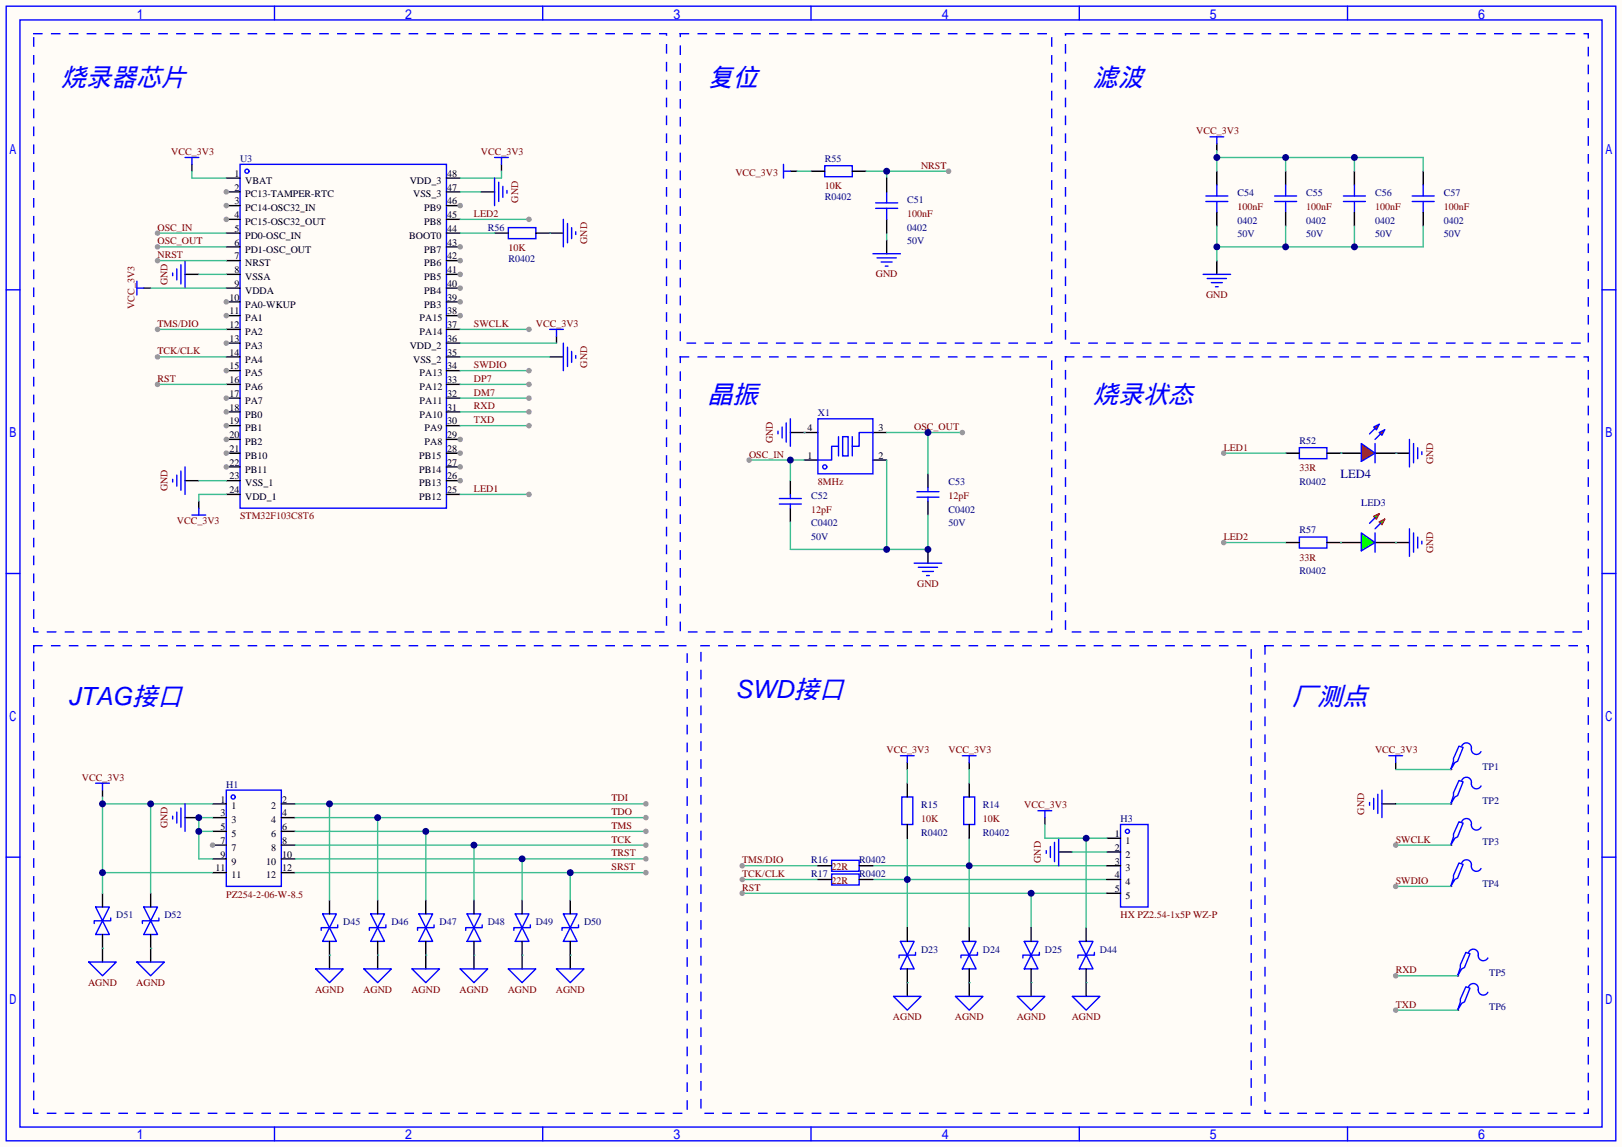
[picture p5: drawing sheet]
<svg xmlns="http://www.w3.org/2000/svg" width="299mm" height="212mm" viewBox="0 0 299 212" stroke-linecap="round" stroke-linejoin="round" font-family="sans-serif">
<path d="M0 0h299.5v211.8h-299.5z" fill="#fffcf7"/>
<g fill="none" stroke="#00f" stroke-width=".25">
<path d="M1.1 1.1h297.2v209.6h-297.2zM3.7 3.7h292.1v204.5h-292.1zM50.7 1.1v2.6M100.2 1.1v2.6M149.7 1.1v2.6M199.3 1.1v2.6M248.8 1.1v2.6M44.3 30.4h38.1v63.5h-38.1zM1.1 53.5h2.6M295.8 53.5h2.5M1.1 105.9h2.6M295.8 105.9h2.5"/>
<path d="M1.1 158.3h2.6M295.8 158.3h2.5M50.7 208.2v2.5M100.2 208.2v2.5M149.7 208.2v2.5M199.3 208.2v2.5M248.8 208.2v2.5"/>
<circle cx="45.6" cy="31.6" r=".38"/>
</g>
<path d="M41.8 32.9h2.5M41.8 35.4h2.5" fill="none" stroke="#000" stroke-width=".25"/>
<circle cx="41.8" cy="35.4" r=".51" fill="#999"/>
<path d="M41.8 38h2.5" fill="none" stroke="#000" stroke-width=".25"/>
<circle cx="41.8" cy="38" r=".51" fill="#999"/>
<path d="M41.8 40.5h2.5" fill="none" stroke="#000" stroke-width=".25"/>
<circle cx="41.8" cy="40.5" r=".51" fill="#999"/>
<path d="M41.8 43.1h2.5M41.8 45.6h2.5M41.8 48.1h2.5M41.8 50.7h2.5M41.8 53.2h2.5M41.8 55.8h2.5" fill="none" stroke="#000" stroke-width=".25"/>
<circle cx="41.8" cy="55.8" r=".51" fill="#999"/>
<path d="M41.8 58.3h2.5" fill="none" stroke="#000" stroke-width=".25"/>
<circle cx="41.8" cy="58.3" r=".51" fill="#999"/>
<path d="M41.8 60.8h2.5M41.8 63.4h2.5" fill="none" stroke="#000" stroke-width=".25"/>
<circle cx="41.8" cy="63.4" r=".51" fill="#999"/>
<path d="M41.8 65.9h2.5M41.8 68.5h2.5" fill="none" stroke="#000" stroke-width=".25"/>
<circle cx="41.8" cy="68.5" r=".51" fill="#999"/>
<path d="M41.8 71h2.5M41.8 73.5h2.5" fill="none" stroke="#000" stroke-width=".25"/>
<circle cx="41.8" cy="73.5" r=".51" fill="#999"/>
<path d="M41.8 76.1h2.5" fill="none" stroke="#000" stroke-width=".25"/>
<circle cx="41.8" cy="76.1" r=".51" fill="#999"/>
<path d="M41.8 78.6h2.5" fill="none" stroke="#000" stroke-width=".25"/>
<circle cx="41.8" cy="78.6" r=".51" fill="#999"/>
<path d="M41.8 81.2h2.5" fill="none" stroke="#000" stroke-width=".25"/>
<circle cx="41.8" cy="81.2" r=".51" fill="#999"/>
<path d="M41.8 83.7h2.5" fill="none" stroke="#000" stroke-width=".25"/>
<circle cx="41.8" cy="83.7" r=".51" fill="#999"/>
<path d="M41.8 86.2h2.5" fill="none" stroke="#000" stroke-width=".25"/>
<circle cx="41.8" cy="86.2" r=".51" fill="#999"/>
<path d="M41.8 88.8h2.5M41.8 91.3h2.5M82.4 88.8h2.6M82.4 91.3h2.6" fill="none" stroke="#000" stroke-width=".25"/>
<circle cx="85" cy="88.8" r=".51" fill="#999"/>
<path d="M82.4 86.2h2.6" fill="none" stroke="#000" stroke-width=".25"/>
<circle cx="85" cy="86.2" r=".51" fill="#999"/>
<path d="M82.4 83.7h2.6" fill="none" stroke="#000" stroke-width=".25"/>
<circle cx="85" cy="83.7" r=".51" fill="#999"/>
<path d="M82.4 81.2h2.6" fill="none" stroke="#000" stroke-width=".25"/>
<circle cx="85" cy="81.2" r=".51" fill="#999"/>
<path d="M82.4 58.3h2.6M82.4 78.6h2.6M82.4 76.1h2.6M82.4 73.5h2.6M82.4 71h2.6M82.4 68.5h2.6M82.4 65.9h2.6M82.4 63.4h2.6M82.4 60.8h2.6" fill="none" stroke="#000" stroke-width=".25"/>
<circle cx="85" cy="58.3" r=".51" fill="#999"/>
<path d="M82.4 55.8h2.6" fill="none" stroke="#000" stroke-width=".25"/>
<circle cx="85" cy="55.8" r=".51" fill="#999"/>
<path d="M82.4 53.2h2.6" fill="none" stroke="#000" stroke-width=".25"/>
<circle cx="85" cy="53.2" r=".51" fill="#999"/>
<path d="M82.4 50.7h2.6" fill="none" stroke="#000" stroke-width=".25"/>
<circle cx="85" cy="50.7" r=".51" fill="#999"/>
<path d="M82.4 48.1h2.6" fill="none" stroke="#000" stroke-width=".25"/>
<circle cx="85" cy="48.1" r=".51" fill="#999"/>
<path d="M82.4 45.6h2.6" fill="none" stroke="#000" stroke-width=".25"/>
<circle cx="85" cy="45.6" r=".51" fill="#999"/>
<path d="M82.4 38h2.6M82.4 43.1h2.6M82.4 40.5h2.6" fill="none" stroke="#000" stroke-width=".25"/>
<circle cx="85" cy="38" r=".51" fill="#999"/>
<path d="M82.4 35.4h2.6M82.4 32.9h2.6M148.5 79.9h2.5M161.2 79.9h2.5M148.5 85h2.5M161.2 85h2.5" fill="none" stroke="#000" stroke-width=".25"/>
<g fill="none" stroke="#00f" stroke-width=".25">
<path d="M151 77.3h10.2v10.2h-10.2zM161.2 79.9h-2.6v2.5h-1.2M154.8 82.4h-1.3v2.6h-2.5M154.8 80.6v3.6M155.6 80.6h1v3.6h-1zM157.4 80.6v3.6"/>
<circle cx="152.3" cy="86.2" r=".38"/>
</g>
<path d="M161.2 159.9h43.1M178.9 154.8v16.5" fill="none" stroke="#3dbd91" stroke-width=".25"/>
<circle cx="178.9" cy="159.9" r=".63" fill="#000080"/>
<path d="M137 159.9h14" fill="none" stroke="#3dbd91" stroke-width=".25"/>
<circle cx="137" cy="159.9" r=".51" fill="#999"/>
<path d="M167.5 154.8v16.5M161.2 162.4h43.1" fill="none" stroke="#3dbd91" stroke-width=".25"/>
<circle cx="167.5" cy="162.4" r=".63" fill="#000080"/>
<path d="M137 162.4h14" fill="none" stroke="#3dbd91" stroke-width=".25"/>
<circle cx="137" cy="162.4" r=".51" fill="#999"/>
<path d="M137 165h67.3M190.4 165v6.3" fill="none" stroke="#3dbd91" stroke-width=".25"/>
<circle cx="190.4" cy="165" r=".63" fill="#000080"/>
<circle cx="137" cy="165" r=".51" fill="#999"/>
<g fill="none" stroke="#00f" stroke-width=".25">
<path d="M152.3 30.6h5.1v2h-5.1zM222.6 36.2h4.1M222.6 37.2h4.1M224.7 34.2v2M224.7 37.2v2M235.3 36.2h4.1M235.3 37.2h4.1M237.4 34.2v2M237.4 37.2v2M248 36.2h4.1M248 37.2h4.1M250.1 34.2v2"/>
<path d="M250.1 37.2v2M260.7 36.2h4.1M260.7 37.2h4.1M262.8 34.2v2M262.8 37.2v2M93.9 42h5v2.1h-5zM166.2 139.6h2.6M167.5 139.6v1.2M177.7 139.6h2.5M178.9 139.6v1.2M166.5 147.2h2v5.1h-2zM177.9 147.2h2.1v5.1h-2.1z"/>
<path d="M191.6 149.7h2.6M192.9 149.7v1.3"/>
</g>
<g fill="none" stroke="#000" stroke-width=".25">
<path d="M149.7 31.6h2.6M157.4 31.6h2.5M224.7 31.6v2.6M224.7 39.2v2.6M237.4 31.6v2.6M237.4 39.2v2.6M250.1 31.6v2.6M250.1 39.2v2.6M262.8 31.6v2.6M262.8 39.2v2.6M91.3 43.1h2.6M98.9 43.1h2.6"/>
<path d="M167.5 140.8v1.3M167.5 144.7v2.5M167.5 152.3v2.5M178.9 140.8v1.3M178.9 144.7v2.5M178.9 152.3v2.5M192.9 151v1.3"/>
</g>
<path d="M159.9 31.6h15.2M163.7 31.6v1.3M167.5 142.1v2.6M178.9 142.1v2.6" fill="none" stroke="#3dbd91" stroke-width=".25"/>
<circle cx="163.7" cy="31.6" r=".63" fill="#000080"/>
<circle cx="175.1" cy="31.6" r=".51" fill="#999"/>
<g fill="none" stroke="#000" stroke-width=".25">
<path d="M35.4 30.4v1.2M88.8 35.4h2.5M92.6 30.4v1.2M145.9 31.6h1.3M163.7 32.9v2.5M224.7 26.5v1.3M26.5 53.2h1.3M34.2 50.7h2.5M163.7 40.5v2.6M163.7 44.3v2.6M101.5 65.9h2.5M102.7 62.1v1.3"/>
<path d="M34.2 88.8h2.5M36.7 92.6v1.3M18.9 145.9v1.3M257.7 140.8v1.3"/>
</g>
<g fill="none" stroke="#00f" stroke-width=".25">
<path d="M34.2 29.1h2.5M35.4 29.1v1.3M91.3 29.1h2.6M91.3 32.9v5.1M92.1 33.7v3.5M92.6 29.1v1.3M92.8 34.4v2M93.6 35.2v.5M144.7 30.4v2.5M144.7 31.6h1.2M161.7 38.5h4M161.7 37.5h4"/>
<path d="M163.7 35.4v2.1M163.7 38.5v2M223.4 25.3h2.5M224.7 25.3v1.2M25.3 51.9v2.6M25.3 53.2h1.2M31.9 50.4v.5M32.6 49.7v2M33.4 48.9v3.6M34.2 48.1v5.1M161.2 46.9h5M161.9 47.6h3.6"/>
<path d="M162.7 48.4h2M163.4 49.1h.6M101.5 60.8h2.5M102.7 60.8v1.3M104 63.4v5.1M104.8 64.1v3.6M105.5 64.9v2M106.3 65.7v.5M31.9 88.5v.5M32.6 87.8v2M33.4 87v3.6M34.2 86.2v5.1"/>
<path d="M35.4 95.1h2.6M36.7 93.9v1.2M256.4 139.6h2.6M257.7 139.6v1.2M17.7 144.7h2.5M18.9 144.7v1.2"/>
</g>
<path d="M35.4 31.6v1.3h6.4M85 35.4h3.8M92.6 31.6v1.3h-7.6M147.2 31.6h2.5M27.8 53.2h14M29.1 48.1h12.7M36.7 50.7h5.1M163.7 43.1v1.2M85 65.9h16.5M85 63.4h17.7M36.7 88.8h5.1M41.8 91.3h-5.1v1.3" fill="none" stroke="#3dbd91" stroke-width=".25"/>
<circle cx="29.1" cy="48.1" r=".51" fill="#999"/>
<path d="M29.1 43.1h12.7" fill="none" stroke="#3dbd91" stroke-width=".25"/>
<circle cx="29.1" cy="43.1" r=".51" fill="#999"/>
<path d="M29.1 45.6h12.7" fill="none" stroke="#3dbd91" stroke-width=".25"/>
<circle cx="29.1" cy="45.6" r=".51" fill="#999"/>
<path d="M145.9 79.9h2.6M145.9 88.8v2.5M145.9 93.9v2.5M171.3 87.5v2.5M171.3 92.6v2.5" fill="none" stroke="#000" stroke-width=".25"/>
<path d="M143.6 79.6v.5M144.4 78.9v2M145.2 78.1v3.6M145.9 77.3v5.1M143.9 93.1h4.1M143.9 92.1h4.1M145.9 91.3v.8M145.9 93.1v.8M169.3 91.8h4.1M169.3 90.8h4.1M171.3 90v.8M171.3 91.8v.8" fill="none" stroke="#00f" stroke-width=".25"/>
<path d="M148.5 79.9h.1M138.3 85h10.2M145.9 85v3.8" fill="none" stroke="#3dbd91" stroke-width=".25"/>
<circle cx="145.9" cy="85" r=".63" fill="#000080"/>
<circle cx="138.3" cy="85" r=".51" fill="#999"/>
<path d="M163.7 79.9h14M171.3 79.9v7.6" fill="none" stroke="#3dbd91" stroke-width=".25"/>
<circle cx="171.3" cy="79.9" r=".63" fill="#000080"/>
<circle cx="177.7" cy="79.9" r=".51" fill="#999"/>
<path d="M171.3 101.5v2.5" fill="none" stroke="#000" stroke-width=".25"/>
<path d="M168.8 104h5.1M169.5 104.8h3.6M170.3 105.5h2M171.1 106.3h.5" fill="none" stroke="#00f" stroke-width=".25"/>
<path d="M163.7 85v16.5M171.3 95.1v6.4h-25.4v-5.1" fill="none" stroke="#3dbd91" stroke-width=".25"/>
<g fill="#000080">
<circle cx="171.3" cy="101.5" r=".63"/>
<circle cx="163.7" cy="101.5" r=".63"/>
</g>
<path d="M101.5 43.1h2.5" fill="none" stroke="#000" stroke-width=".25"/>
<path d="M104 40.5v5.1M104.8 41.3v3.5M105.5 42v2.1M106.3 42.8v.5" fill="none" stroke="#00f" stroke-width=".25"/>
<path d="M85 43.1h6.3M101.5 43.1h.1M29.1 60.8h12.7" fill="none" stroke="#3dbd91" stroke-width=".25"/>
<circle cx="29.1" cy="60.8" r=".51" fill="#999"/>
<path d="M29.1 65.9h12.7" fill="none" stroke="#3dbd91" stroke-width=".25"/>
<circle cx="29.1" cy="65.9" r=".51" fill="#999"/>
<path d="M85 73.5h12.7" fill="none" stroke="#3dbd91" stroke-width=".25"/>
<circle cx="97.7" cy="73.5" r=".51" fill="#999"/>
<path d="M85 71h12.7" fill="none" stroke="#3dbd91" stroke-width=".25"/>
<circle cx="97.7" cy="71" r=".51" fill="#999"/>
<path d="M85 68.5h12.7" fill="none" stroke="#3dbd91" stroke-width=".25"/>
<circle cx="97.7" cy="68.5" r=".51" fill="#999"/>
<path d="M85 60.8h12.7" fill="none" stroke="#3dbd91" stroke-width=".25"/>
<circle cx="97.7" cy="60.8" r=".51" fill="#999"/>
<path d="M85 91.3h12.7" fill="none" stroke="#3dbd91" stroke-width=".25"/>
<circle cx="97.7" cy="91.3" r=".51" fill="#999"/>
<path d="M85 40.5h12.7" fill="none" stroke="#3dbd91" stroke-width=".25"/>
<circle cx="97.7" cy="40.5" r=".51" fill="#999"/>
<path d="M29.1 71h12.7" fill="none" stroke="#3dbd91" stroke-width=".25"/>
<circle cx="29.1" cy="71" r=".51" fill="#999"/>
<path d="M224.7 48.1v2.6" fill="none" stroke="#000" stroke-width=".25"/>
<path d="M222.1 50.7h5.1M222.9 51.4h3.5M223.6 52.2h2.1M224.4 53h.5" fill="none" stroke="#00f" stroke-width=".25"/>
<path d="M224.7 27.8v3.8M224.7 29.1h38.1v2.5M237.4 29.1v2.5M250.1 29.1v2.5" fill="none" stroke="#3dbd91" stroke-width=".25"/>
<g fill="#000080">
<circle cx="224.7" cy="29.1" r=".63"/>
<circle cx="237.4" cy="29.1" r=".63"/>
<circle cx="250.1" cy="29.1" r=".63"/>
</g>
<path d="M224.7 41.8v6.3M237.4 41.8v3.8M250.1 41.8v3.8M262.8 41.8v3.8h-38.1" fill="none" stroke="#3dbd91" stroke-width=".25"/>
<g fill="#000080">
<circle cx="224.7" cy="45.6" r=".63"/>
<circle cx="237.4" cy="45.6" r=".63"/>
<circle cx="250.1" cy="45.6" r=".63"/>
</g>
<g fill="none" stroke="#00f" stroke-width=".25">
<path d="M239.9 99.2h5.1v2h-5.1zM239.9 82.7h5.1v2h-5.1zM41.8 145.9h10.1v17.8h-10.1z"/>
<circle cx="43.1" cy="147.2" r=".38"/>
</g>
<path d="M237.4 83.7h2.5M245 83.7h2.5M237.4 100.2h2.5M245 100.2h2.5M39.2 148.5h2.6M39.2 151h2.6M39.2 153.5h2.6M39.2 156.1h2.6M51.9 158.6h2.6M51.9 156.1h2.6M51.9 161.2h2.6" fill="none" stroke="#000" stroke-width=".25"/>
<circle cx="39.2" cy="156.1" r=".51" fill="#999"/>
<path d="M257.7 83.7h2.5M257.7 100.2h2.5M39.2 158.6h2.6M51.9 153.5h2.6M51.9 151h2.6M51.9 148.5h2.6M39.2 161.2h2.6" fill="none" stroke="#000" stroke-width=".25"/>
<path d="M260.2 81.2v5M260.2 97.7v5M261 81.9v3.6M261 98.4v3.6M261.7 82.7v2M261.7 99.2v2M262.5 83.4v.5M262.5 99.9v.6" fill="none" stroke="#00f" stroke-width=".25"/>
<path d="M225.9 83.7h11.5" fill="none" stroke="#3dbd91" stroke-width=".25"/>
<circle cx="225.9" cy="83.7" r=".51" fill="#999"/>
<path d="M225.9 100.2h11.5" fill="none" stroke="#3dbd91" stroke-width=".25"/>
<circle cx="225.9" cy="100.2" r=".51" fill="#999"/>
<path d="M247.5 100.2h3.8M253.9 100.2h3.8" fill="none" stroke="#000" stroke-width=".25"/>
<path d="M253.9 98.4v3.6" fill="none" stroke="#00f" stroke-width=".25"/>
<path d="M251.3 98.4l2.6 1.8-2.6 1.5z" fill="#0f0" stroke="#00f" stroke-width=".25"/>
<g fill="#0f0" stroke="#a10000" stroke-width=".25">
<path d="M253.6 95.4l1-.5-.5 1z"/>
<path d="M254.6 96.4l1.1-.5-.6 1z"/>
</g>
<path d="M253.9 95.6l-1 1M253.9 81.9v3.6M254.9 96.6l-1 1.1" fill="none" stroke="#00f" stroke-width=".25"/>
<path d="M247.5 83.7h3.8M253.9 83.7h3.8" fill="none" stroke="#000" stroke-width=".25"/>
<g fill="#f00" stroke="#00f" stroke-width=".25">
<path d="M251.3 81.9l2.6 1.8-2.6 1.5z"/>
<path d="M253.6 78.9l1-.5-.5 1z"/>
<path d="M254.6 79.9l1.1-.5-.6 1z"/>
</g>
<path d="M253.9 79.1l-1 1M254.9 80.1l-1 1.1M269.4 137.8l.7 .2-1 2.6-.5 .2-.8 1.3 .6-1.5v-.5zM269.9 137.8a.93 .93 0 0 1 1.1-.6 .93 .93 0 0 1 .7 1.1 .94 .94 0 0 0 .6 1 .94 .94 0 0 0 1.1-.5M269.4 144.1l.7 .3-1 2.5-.5 .3-.8 1.3 .6-1.6v-.5zM269.4 151.8l.7 .2-1 2.6-.5 .2-.8 1.3 .6-1.5v-.5zM269.4 159.4l.7 .2-1 2.6-.5 .2-.8 1.3 .6-1.5v-.5zM269.9 144.1a.93 .93 0 0 1 1.1-.5 .93 .93 0 0 1 .7 1.1 .94 .94 0 0 0 .6 .9 .94 .94 0 0 0 1.1-.4M269.9 151.8a.93 .93 0 0 1 1.1-.6 .93 .93 0 0 1 .7 1.1 .94 .94 0 0 0 .6 1 .94 .94 0 0 0 1.1-.5M269.9 159.4a.93 .93 0 0 1 1.1-.6 .93 .93 0 0 1 .7 1.1 .94 .94 0 0 0 .6 1 .94 .94 0 0 0 1.1-.5" fill="none" stroke="#00f" stroke-width=".25"/>
<path d="M247.5 83.7h.1M257.7 83.7h.1M247.5 100.2h.1M257.7 100.2h.1M257.7 142.1h10.1M257.7 148.5h10.1M257.7 156.1h10.1" fill="none" stroke="#3dbd91" stroke-width=".25"/>
<path d="M267.8 142.1h.1M267.8 148.5h.1M267.8 156.1h.1M267.8 163.7h.1" fill="none" stroke="#000" stroke-width=".25"/>
<circle cx="257.7" cy="156.1" r=".51" fill="#999"/>
<path d="M257.7 163.7h10.1" fill="none" stroke="#3dbd91" stroke-width=".25"/>
<circle cx="257.7" cy="163.7" r=".51" fill="#999"/>
<g fill="none" stroke="#000" stroke-width=".25">
<path d="M151 159.9h2.5M158.6 159.9h2.6M255.1 148.5h2.6M18.9 165v2.5M18.9 172.6v2.5M27.8 165v2.5M27.8 172.6v2.5M60.8 166.2v2.6M60.8 173.9v2.5M69.7 166.2v2.6M69.7 173.9v2.5M78.6 166.2v2.6"/>
<path d="M78.6 173.9v2.5M87.5 166.2v2.6M87.5 173.9v2.5M96.4 166.2v2.6M96.4 173.9v2.5M105.3 166.2v2.6M105.3 173.9v2.5M151 162.4h2.5M158.6 162.4h2.6M167.5 171.3v2.6M167.5 178.9v2.6M178.9 171.3v2.6"/>
<path d="M178.9 178.9v2.6M190.4 171.3v2.6M190.4 178.9v2.6M200.5 171.3v2.6M200.5 178.9v2.6"/>
</g>
<g fill="none" stroke="#00f" stroke-width=".25">
<path d="M153.5 158.9h5.1v2h-5.1zM252.9 148.2v.5M253.6 147.4v2.1M254.4 146.7v3.5M255.1 145.9v5.1M17.7 167.5h2.5l-1.3 2.6zM18.9 170.1l1.3 2.5h-2.5zM20.4 169.5v.6h-3v.5M26.5 167.5h2.6l-1.3 2.6zM27.8 170.1l1.3 2.5h-2.6zM29.3 169.5v.6h-3v.5M59.6 168.8h2.5l-1.3 2.5z"/>
<path d="M60.8 171.3l1.3 2.6h-2.5zM62.4 170.8v.5h-3.1v.5M68.5 168.8h2.5l-1.3 2.5zM69.7 171.3l1.3 2.6h-2.5zM71.2 170.8v.5h-3v.5M77.3 168.8h2.6l-1.3 2.5zM78.6 171.3l1.3 2.6h-2.6zM80.1 170.8v.5h-3v.5M86.2 168.8h2.6l-1.3 2.5zM87.5 171.3l1.3 2.6h-2.6zM89 170.8v.5h-3v.5M95.1 168.8h2.6l-1.3 2.5z"/>
<path d="M96.4 171.3l1.3 2.6h-2.6zM97.9 170.8v.5h-3v.5M104 168.8h2.6l-1.3 2.5zM105.3 171.3l1.3 2.6h-2.6zM106.8 170.8v.5h-3v.5M153.5 161.4h5.1v2h-5.1zM166.2 173.9h2.6l-1.3 2.5zM167.5 176.4l1.3 2.5h-2.6zM169 175.9v.5h-3v.5M177.7 173.9h2.5l-1.3 2.5zM178.9 176.4l1.3 2.5h-2.5zM180.5 175.9v.5h-3.1v.5"/>
<path d="M189.1 173.9h2.5l-1.2 2.5zM190.4 176.4l1.2 2.5h-2.5zM191.9 175.9v.5h-3.1v.5M199.3 173.9h2.5l-1.3 2.5zM200.5 176.4l1.3 2.5h-2.5zM202.1 175.9v.5h-3.1v.5"/>
</g>
<path d="M85 78.6h12.7" fill="none" stroke="#3dbd91" stroke-width=".25"/>
<circle cx="97.7" cy="78.6" r=".51" fill="#999"/>
<path d="M85 76.1h12.7" fill="none" stroke="#3dbd91" stroke-width=".25"/>
<circle cx="97.7" cy="76.1" r=".51" fill="#999"/>
<path d="M269.1 180.2h.1M269.1 186.6h.1" fill="none" stroke="#000" stroke-width=".25"/>
<path d="M270.6 175.9l.8 .2-1 2.6-.5 .2-.8 1.3 .5-1.5v-.5zM271.1 175.9a.93 .93 0 0 1 1.2-.6 .93 .93 0 0 1 .6 1.1 .94 .94 0 0 0 .7 1 .94 .94 0 0 0 1.1-.5M270.6 182.2l.8 .3-1 2.5-.5 .3-.8 1.3 .5-1.6v-.5zM271.1 182.2a.93 .93 0 0 1 1.2-.5 .93 .93 0 0 1 .6 1.1 .94 .94 0 0 0 .7 .9 .94 .94 0 0 0 1.1-.4" fill="none" stroke="#00f" stroke-width=".25"/>
<path d="M257.7 180.2h11.4" fill="none" stroke="#3dbd91" stroke-width=".25"/>
<circle cx="257.7" cy="180.2" r=".51" fill="#999"/>
<path d="M257.7 186.6h11.4" fill="none" stroke="#3dbd91" stroke-width=".25"/>
<circle cx="257.7" cy="186.6" r=".51" fill="#999"/>
<g fill="none" stroke="#00f" stroke-width=".25">
<path d="M193.2 157.1v.5M193.9 156.3v2.1M194.7 155.6v3.5M195.5 154.8v5.1M206.9 152.3h5.1v15.2h-5.1z"/>
<circle cx="208.2" cy="153.5" r=".38"/>
</g>
<path d="M195.5 157.4h2.5M204.3 154.8h2.6M204.3 157.4h2.6M204.3 159.9h2.6M204.3 162.4h2.6M204.3 165h2.6" fill="none" stroke="#000" stroke-width=".25"/>
<path d="M192.9 152.3v2.5h11.4M198 157.4h6.3M200.5 154.8v16.5" fill="none" stroke="#3dbd91" stroke-width=".25"/>
<circle cx="200.5" cy="154.8" r=".63" fill="#000080"/>
<path d="M18.9 175.1v2.6M27.8 175.1v2.6M60.8 176.4v2.5M69.7 176.4v2.5M78.6 176.4v2.5M87.5 176.4v2.5M96.4 176.4v2.5M105.3 176.4v2.5M167.5 181.5v2.5M178.9 181.5v2.5M190.4 181.5v2.5M200.5 181.5v2.5" fill="none" stroke="#000" stroke-width=".25"/>
<path d="M16.4 177.7h5.1l-2.6 2.5zM25.3 177.7h5.1l-2.6 2.5zM58.3 178.9h5.1l-2.6 2.6zM67.2 178.9h5.1l-2.6 2.6zM76.1 178.9h5.1l-2.6 2.6zM85 178.9h5l-2.5 2.6zM93.9 178.9h5l-2.5 2.6zM102.7 178.9h5.1l-2.5 2.6zM165 184h5.1l-2.6 2.6zM176.4 184h5.1l-2.6 2.6zM187.8 184h5.1l-2.5 2.6zM198 184h5.1l-2.6 2.6z" fill="none" stroke="#00f" stroke-width=".25"/>
<g fill="none" stroke="#3dbd91" stroke-width=".25">
<path d="M54.5 158.6h64.8M96.4 158.6v7.6M18.9 175.1h.1M27.8 175.1h.1M60.8 176.4h.1M69.7 176.4h.1M78.6 176.4h.1M87.5 176.4h.1M96.4 176.4h.1M105.3 176.4h.1M167.5 181.5h.1M178.9 181.5h.1"/>
<path d="M190.4 181.5h.1M200.5 181.5h.1"/>
</g>
<circle cx="96.4" cy="158.6" r=".63" fill="#000080"/>
<circle cx="119.3" cy="158.6" r=".51" fill="#999"/>
<path d="M54.5 153.5h64.8M78.6 153.5v12.7" fill="none" stroke="#3dbd91" stroke-width=".25"/>
<circle cx="78.6" cy="153.5" r=".63" fill="#000080"/>
<circle cx="119.3" cy="153.5" r=".51" fill="#999"/>
<path d="M54.5 148.5h64.8M60.8 148.5v17.7" fill="none" stroke="#3dbd91" stroke-width=".25"/>
<circle cx="60.8" cy="148.5" r=".63" fill="#000080"/>
<circle cx="119.3" cy="148.5" r=".51" fill="#999"/>
<path d="M54.5 156.1h64.8M87.5 156.1v10.1" fill="none" stroke="#3dbd91" stroke-width=".25"/>
<circle cx="87.5" cy="156.1" r=".63" fill="#000080"/>
<circle cx="119.3" cy="156.1" r=".51" fill="#999"/>
<path d="M54.5 151h64.8M69.7 151v15.2" fill="none" stroke="#3dbd91" stroke-width=".25"/>
<circle cx="69.7" cy="151" r=".63" fill="#000080"/>
<circle cx="119.3" cy="151" r=".51" fill="#999"/>
<path d="M54.5 161.2h64.8M105.3 161.2v5" fill="none" stroke="#3dbd91" stroke-width=".25"/>
<circle cx="105.3" cy="161.2" r=".63" fill="#000080"/>
<circle cx="119.3" cy="161.2" r=".51" fill="#999"/>
<path d="M18.9 147.2v17.8M18.9 148.5h20.3M27.8 148.5v16.5M18.9 161.2h20.3" fill="none" stroke="#3dbd91" stroke-width=".25"/>
<g fill="#000080">
<circle cx="18.9" cy="161.2" r=".63"/>
<circle cx="18.9" cy="148.5" r=".63"/>
<circle cx="27.8" cy="148.5" r=".63"/>
</g>
<path d="M34.2 151h2.5" fill="none" stroke="#000" stroke-width=".25"/>
<path d="M31.9 150.7v.6M32.6 150v2M33.4 149.2v3.6M34.2 148.5v5" fill="none" stroke="#00f" stroke-width=".25"/>
<path d="M36.7 153.5h2.5M39.2 151h-2.5v7.6h2.5" fill="none" stroke="#3dbd91" stroke-width=".25"/>
<g fill="#000080">
<circle cx="36.7" cy="153.5" r=".63"/>
<circle cx="36.7" cy="151" r=".63"/>
</g>
<path d="M6.2 6.2h116.9v110.5h-116.9zM125.6 6.2h68.6v57.2h-68.6zM196.7 6.2h96.5v57.2h-96.5zM125.6 65.9h68.6v50.8h-68.6zM196.7 65.9h96.5v50.8h-96.5zM6.2 119.3h120.7v86.3h-120.7zM129.4 119.3h101.6v86.3h-101.6zM233.6 119.3h59.6v86.3h-59.6z" fill="none" stroke="#00f" stroke-width=".25" stroke-dasharray="1.5 1.8"/>
<g font-size="4.6" fill="#00f">
<text x="11.3" y="15.9">烧录器芯片</text>
<text x="130.7" y="15.9">复位</text>
<text x="201.8" y="15.9">滤波</text>
<text x="130.7" y="74.3">晶振</text>
<text x="201.8" y="74.3">烧录状态</text>
<text x="12.6" y="130.2">JTAG接口</text>
<text x="135.8" y="129">SWD接口</text>
<text x="238.6" y="130.2">厂测点</text>
</g>
<text font-size="2.3" fill="#000080" x="247.5" y="88.3">LED4</text>
<g font-size="1.8" fill="#800000">
<text x="31.6" y="28.6">VCC_3V3</text>
<text x="88.8" y="28.6">VCC_3V3</text>
<text x="220.9" y="24.8">VCC_3V3</text>
<text x="135.8" y="32.4">VCC_3V3</text>
<text x="152.3" y="35">10K</text>
<text x="170.1" y="31.2">NRST</text>
<text x="87.5" y="40.1">LED2</text>
<text x="95.7" y="37.4" transform="rotate(-90 95.7 37.4)">GND</text>
<text x="167.5" y="40.1">100nF</text>
<text x="228.5" y="38.8">100nF</text>
<text x="241.2" y="38.8">100nF</text>
<text x="253.9" y="38.8">100nF</text>
<text x="266.6" y="38.8">100nF</text>
<text x="29.1" y="47.7">NRST</text>
<text x="29.1" y="42.6">OSC_IN</text>
<text x="29.1" y="45.1">OSC_OUT</text>
<text x="93.9" y="46.4">10K</text>
<text x="108.4" y="45" transform="rotate(-90 108.4 45)">GND</text>
<text x="30.9" y="52.7" transform="rotate(-90 30.9 52.7)">GND</text>
<text x="161.7" y="51.2">GND</text>
<text x="24.8" y="57" transform="rotate(-90 24.8 57)">VCC_3V3</text>
<text x="222.7" y="55">GND</text>
<text x="29.1" y="60.4">TMS/DIO</text>
<text x="29.1" y="65.5">TCK/CLK</text>
<text x="87.5" y="60.4">SWCLK</text>
<text x="98.9" y="60.4">VCC_3V3</text>
<text x="29.1" y="70.5">RST</text>
<text x="87.5" y="70.5">DP7</text>
<text x="87.5" y="68">SWDIO</text>
<text x="108.4" y="67.9" transform="rotate(-90 108.4 67.9)">GND</text>
<text x="87.5" y="73.1">DM7</text>
<text x="87.5" y="75.6">RXD</text>
<text x="87.5" y="78.2">TXD</text>
<text x="142.7" y="81.9" transform="rotate(-90 142.7 81.9)">GND</text>
<text x="168.8" y="79.4">OSC_OUT</text>
<text x="225.9" y="83.2">LED1</text>
<text x="138.3" y="84.5">OSC_IN</text>
<text x="151" y="89.6">8MHz</text>
<text x="239.9" y="87">33R</text>
<text x="264.6" y="85.7" transform="rotate(-90 264.6 85.7)">GND</text>
<text x="30.9" y="90.8" transform="rotate(-90 30.9 90.8)">GND</text>
<text x="44.3" y="95.9">STM32F103C8T6</text>
<text x="87.5" y="90.9">LED1</text>
<text x="149.7" y="94.7">12pF</text>
<text x="175.1" y="92.1">12pF</text>
<text x="32.6" y="96.7">VCC_3V3</text>
<text x="225.9" y="99.7">LED2</text>
<text x="239.9" y="103.6">33R</text>
<text x="264.6" y="102.2" transform="rotate(-90 264.6 102.2)">GND</text>
<text x="169.3" y="108.4">GND</text>
<text x="163.7" y="139.1">VCC_3V3</text>
<text x="175.1" y="139.1">VCC_3V3</text>
<text x="253.9" y="139.1">VCC_3V3</text>
<text x="15.1" y="144.2">VCC_3V3</text>
<text x="112.9" y="148">TDI</text>
<text x="189.1" y="149.3">VCC_3V3</text>
<text x="30.9" y="153" transform="rotate(-90 30.9 153)">GND</text>
<text x="112.9" y="153.1">TMS</text>
<text x="112.9" y="155.6">TCK</text>
<text x="112.9" y="150.5">TDO</text>
<text x="170.1" y="151.8">10K</text>
<text x="181.5" y="151.8">10K</text>
<text x="251.9" y="150.5" transform="rotate(-90 251.9 150.5)">GND</text>
<text x="257.7" y="155.6">SWCLK</text>
<text x="112.9" y="158.2">TRST</text>
<text x="112.9" y="160.7">SRST</text>
<text x="137" y="159.4">TMS/DIO</text>
<text x="137" y="162">TCK/CLK</text>
<text x="153.5" y="160.7">22R</text>
<text x="192.2" y="159.3" transform="rotate(-90 192.2 159.3)">GND</text>
<text x="41.8" y="165.8">PZ254-2-06-W-8.5</text>
<text x="137" y="164.5">RST</text>
<text x="153.5" y="163.2">22R</text>
<text x="257.7" y="163.2">SWDIO</text>
<text x="206.9" y="169.6">HX PZ2.54-1x5P WZ-P</text>
<text x="257.7" y="179.8">RXD</text>
<text x="16.3" y="182">AGND</text>
<text x="25.2" y="182">AGND</text>
<text x="58.2" y="183.3">AGND</text>
<text x="67.1" y="183.3">AGND</text>
<text x="76" y="183.3">AGND</text>
<text x="84.8" y="183.3">AGND</text>
<text x="93.7" y="183.3">AGND</text>
<text x="102.6" y="183.3">AGND</text>
<text x="164.9" y="188.4">AGND</text>
<text x="176.3" y="188.4">AGND</text>
<text x="187.7" y="188.4">AGND</text>
<text x="197.9" y="188.4">AGND</text>
<text x="257.7" y="186.1">TXD</text>
</g>
<g font-size="1.8" fill="#000080">
<text x="44.3" y="29.9">U3</text>
<text x="152.3" y="29.9">R55</text>
<text x="152.3" y="37">R0402</text>
<text x="167.5" y="37.5">C51</text>
<text x="228.5" y="36.2">C54</text>
<text x="228.5" y="41.3">0402</text>
<text x="241.2" y="36.2">C55</text>
<text x="241.2" y="41.3">0402</text>
<text x="253.9" y="36.2">C56</text>
<text x="253.9" y="41.3">0402</text>
<text x="266.6" y="36.2">C57</text>
<text x="266.6" y="41.3">0402</text>
<text x="90" y="42.6">R56</text>
<text x="167.5" y="42.6">0402</text>
<text x="167.5" y="45.1">50V</text>
<text x="228.5" y="43.9">50V</text>
<text x="241.2" y="43.9">50V</text>
<text x="253.9" y="43.9">50V</text>
<text x="266.6" y="43.9">50V</text>
<text x="93.9" y="48.4">R0402</text>
<text x="151" y="76.9">X1</text>
<text x="239.9" y="82">R52</text>
<text x="175.1" y="89.6">C53</text>
<text x="239.9" y="89.6">R0402</text>
<text x="149.7" y="92.1">C52</text>
<text x="175.1" y="94.7">C0402</text>
<text x="251.3" y="93.4">LED3</text>
<text x="149.7" y="97.2">C0402</text>
<text x="149.7" y="99.7">50V</text>
<text x="175.1" y="97.2">50V</text>
<text x="239.9" y="98.5">R57</text>
<text x="239.9" y="106.1">R0402</text>
<text x="273.7" y="142.2">TP1</text>
<text x="41.8" y="145.5">H1</text>
<text x="170.1" y="149.3">R15</text>
<text x="181.5" y="149.3">R14</text>
<text x="273.7" y="148.5">TP2</text>
<text x="170.1" y="154.4">R0402</text>
<text x="181.5" y="154.4">R0402</text>
<text x="206.9" y="151.8">H3</text>
<text x="149.7" y="162">R17</text>
<text x="149.7" y="159.4">R16</text>
<text x="158.6" y="162">R0402</text>
<text x="158.6" y="159.4">R0402</text>
<text x="273.7" y="156.1">TP3</text>
<text x="273.7" y="163.7">TP4</text>
<text x="21.5" y="169.6">D51</text>
<text x="30.4" y="169.6">D52</text>
<text x="63.4" y="170.9">D45</text>
<text x="72.3" y="170.9">D46</text>
<text x="81.2" y="170.9">D47</text>
<text x="90" y="170.9">D48</text>
<text x="98.9" y="170.9">D49</text>
<text x="107.8" y="170.9">D50</text>
<text x="170.1" y="175.9">D23</text>
<text x="181.5" y="175.9">D24</text>
<text x="192.9" y="175.9">D25</text>
<text x="203.1" y="175.9">D44</text>
<text x="275" y="180.3">TP5</text>
<text x="275" y="186.6">TP6</text>
</g>
<g font-size="1.8">
<text x="43.3" y="32.7">1</text>
<text x="43.3" y="35.2">2</text>
<text x="45.3" y="33.9">VBAT</text>
<text x="75.6" y="33.9">VDD_3</text>
<text x="82.5" y="35.2">47</text>
<text x="82.5" y="32.7">48</text>
<text x="43.3" y="37.7">3</text>
<text x="43.3" y="40.3">4</text>
<text x="45.3" y="36.5">PC13-TAMPER-RTC</text>
<text x="45.3" y="39">PC14-OSC32_IN</text>
<text x="45.3" y="41.6">PC15-OSC32_OUT</text>
<text x="76.3" y="36.5">VSS_3</text>
<text x="78.3" y="41.6">PB8</text>
<text x="78.3" y="39">PB9</text>
<text x="82.5" y="40.3">45</text>
<text x="82.5" y="37.7">46</text>
<text x="43.3" y="42.8">5</text>
<text x="43.3" y="45.4">6</text>
<text x="43.3" y="47.9">7</text>
<text x="45.3" y="44.1">PD0-OSC_IN</text>
<text x="45.3" y="46.6">PD1-OSC_OUT</text>
<text x="75.6" y="44.1">BOOT0</text>
<text x="78.3" y="46.6">PB7</text>
<text x="82.5" y="47.9">42</text>
<text x="82.5" y="45.4">43</text>
<text x="82.5" y="42.8">44</text>
<text x="43.3" y="50.4">8</text>
<text x="43.3" y="53">9</text>
<text x="45.3" y="49.2">NRST</text>
<text x="45.3" y="51.7">VSSA</text>
<text x="78.3" y="51.7">PB5</text>
<text x="78.3" y="49.2">PB6</text>
<text x="82.5" y="53">40</text>
<text x="82.5" y="50.4">41</text>
<text x="42.3" y="55.5">10</text>
<text x="42.3" y="58.1">11</text>
<text x="45.3" y="54.3">VDDA</text>
<text x="45.3" y="56.8">PA0-WKUP</text>
<text x="45.3" y="59.3">PA1</text>
<text x="77.5" y="59.3">PA15</text>
<text x="78.3" y="56.8">PB3</text>
<text x="78.3" y="54.3">PB4</text>
<text x="82.5" y="58.1">38</text>
<text x="82.5" y="55.5">39</text>
<text x="42.3" y="60.6">12</text>
<text x="42.3" y="63.1">13</text>
<text x="42.3" y="65.7">14</text>
<text x="45.3" y="61.9">PA2</text>
<text x="45.3" y="64.4">PA3</text>
<text x="75.6" y="64.4">VDD_2</text>
<text x="77.5" y="61.9">PA14</text>
<text x="82.5" y="65.7">35</text>
<text x="82.5" y="63.1">36</text>
<text x="82.5" y="60.6">37</text>
<text x="42.3" y="68.2">15</text>
<text x="42.3" y="70.8">16</text>
<text x="45.3" y="67">PA4</text>
<text x="45.3" y="69.5">PA5</text>
<text x="76.3" y="67">VSS_2</text>
<text x="77.5" y="69.5">PA13</text>
<text x="82.5" y="70.8">33</text>
<text x="82.5" y="68.2">34</text>
<text x="42.3" y="73.3">17</text>
<text x="42.3" y="75.8">18</text>
<text x="45.3" y="72">PA6</text>
<text x="45.3" y="74.6">PA7</text>
<text x="45.3" y="77.1">PB0</text>
<text x="77.5" y="77.1">PA10</text>
<text x="77.5" y="74.6">PA11</text>
<text x="77.5" y="72">PA12</text>
<text x="82.5" y="75.8">31</text>
<text x="82.5" y="73.3">32</text>
<text x="42.3" y="78.4">19</text>
<text x="42.3" y="80.9">20</text>
<text x="42.3" y="83.5">21</text>
<text x="45.3" y="79.7">PB1</text>
<text x="45.3" y="82.2">PB2</text>
<text x="78.4" y="82.2">PA8</text>
<text x="78.4" y="79.7">PA9</text>
<text x="82.5" y="83.5">28</text>
<text x="82.5" y="80.9">29</text>
<text x="82.5" y="78.4">30</text>
<text x="149.1" y="79.7">4</text>
<text x="162.2" y="79.7">3</text>
<text x="42.3" y="86">22</text>
<text x="42.3" y="88.5">23</text>
<text x="45.3" y="84.7">PB10</text>
<text x="45.3" y="87.3">PB11</text>
<text x="45.3" y="89.8">VSS_1</text>
<text x="77.4" y="89.8">PB13</text>
<text x="77.4" y="87.3">PB14</text>
<text x="77.4" y="84.7">PB15</text>
<text x="82.5" y="88.5">26</text>
<text x="82.5" y="86">27</text>
<text x="149.1" y="84.7">1</text>
<text x="162.2" y="84.7">2</text>
<text x="42.3" y="91.1">24</text>
<text x="45.3" y="92.4">VDD_1</text>
<text x="77.4" y="92.4">PB12</text>
<text x="82.5" y="91.1">25</text>
<text x="40.7" y="148.2">1</text>
<text x="42.7" y="149.5">1</text>
<text x="50.1" y="149.5">2</text>
<text x="52.1" y="148.2">2</text>
<text x="40.7" y="150.8">3</text>
<text x="40.7" y="153.3">5</text>
<text x="40.7" y="155.9">7</text>
<text x="42.7" y="152">3</text>
<text x="42.7" y="154.6">5</text>
<text x="50.1" y="154.6">6</text>
<text x="50.1" y="152">4</text>
<text x="52.1" y="155.9">8</text>
<text x="52.1" y="153.3">6</text>
<text x="52.1" y="150.8">4</text>
<text x="205.8" y="154.6">1</text>
<text x="207.8" y="155.9">1</text>
<text x="39.8" y="160.9">11</text>
<text x="40.7" y="158.4">9</text>
<text x="42.7" y="157.1">7</text>
<text x="42.7" y="159.7">9</text>
<text x="49.2" y="159.7">10</text>
<text x="50.1" y="157.1">8</text>
<text x="52.1" y="160.9">12</text>
<text x="52.1" y="158.4">10</text>
<text x="205.8" y="157.1">2</text>
<text x="205.8" y="159.7">3</text>
<text x="207.8" y="158.4">2</text>
<text x="207.8" y="160.9">3</text>
<text x="42.7" y="162.2">11</text>
<text x="49.2" y="162.2">12</text>
<text x="205.8" y="162.2">4</text>
<text x="205.8" y="164.7">5</text>
<text x="207.8" y="163.5">4</text>
<text x="207.8" y="166">5</text>
</g>
</svg>
